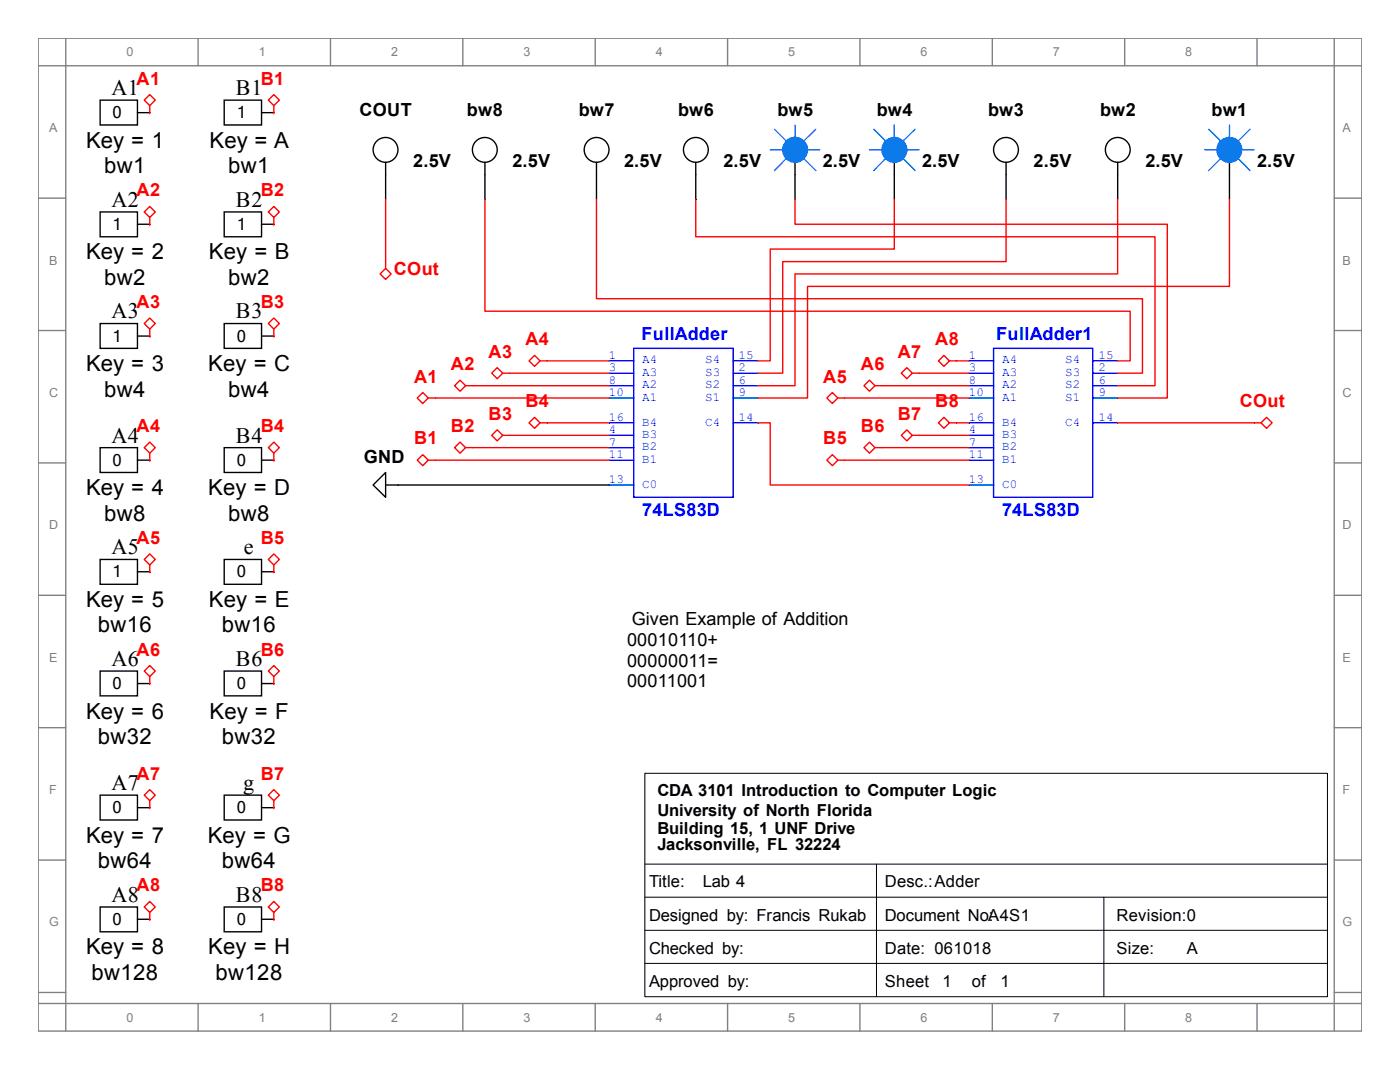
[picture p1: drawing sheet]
<svg xmlns="http://www.w3.org/2000/svg" width="279mm" height="216mm" viewBox="0 0 279 216" stroke-linecap="round" stroke-linejoin="round" font-family="sans-serif">
<g fill="none" stroke="#808080" stroke-width=".28">
<path d="M7.6 7.6h264.2v198.1h-264.2zM7.6 13.1h264.2M13.1 7.6v198.1M39.5 7.6v5.5M66 7.6v5.5M92.4 7.6v5.5M118.8 7.6v5.5M145.2 7.6v5.5M171.6 7.6v5.5M198 7.6v5.5M224.5 7.6v5.5M250.9 7.6v5.5"/>
<path d="M266.3 7.6v198.1M7.6 39.5h5.5M266.3 39.5h5.5M7.6 66h5.5M266.3 66h5.5M7.6 92.4h5.5M266.3 92.4h5.5M7.6 118.8h5.5M266.3 118.8h5.5M7.6 145.2h5.5M266.3 145.2h5.5M7.6 171.6h5.5"/>
<path d="M266.3 171.6h5.5M7.6 198h5.5M266.3 198h5.5M7.6 200.2h264.2M39.5 200.2v5.5M66 200.2v5.5M92.4 200.2v5.5M118.8 200.2v5.5M145.2 200.2v5.5M171.6 200.2v5.5M198 200.2v5.5M224.5 200.2v5.5"/>
<path d="M250.9 200.2v5.5"/>
</g>
<path d="M128.7 154.3h136.2v44.6h-136.2zM128.7 172.4h136.2M128.7 179h136.2M174.9 172.4v26.4M220.3 179v19.8M128.7 185.6h136.2M128.7 192.2h136.2" fill="none" stroke="#000" stroke-width=".2"/>
<path d="M126.5 69.5h19.8v29.7h-19.8z" fill="none" stroke="#00f" stroke-width=".28"/>
<path d="M121.5 77h5" fill="none" stroke="#00f" stroke-width=".28"/>
<path d="M121.5 89.3h5" fill="none" stroke="#00f" stroke-width=".28"/>
<path d="M121.5 79.4h5" fill="none" stroke="#00f" stroke-width=".28"/>
<path d="M121.5 96.8h5" fill="none" stroke="#00f" stroke-width=".28"/>
<path d="M121.5 91.8h5" fill="none" stroke="#00f" stroke-width=".28"/>
<path d="M146.3 72h5" fill="none" stroke="#00f" stroke-width=".28"/>
<path d="M146.3 74.5h5" fill="none" stroke="#00f" stroke-width=".28"/>
<path d="M146.3 84.4h5" fill="none" stroke="#00f" stroke-width=".28"/>
<path d="M121.5 72h5" fill="none" stroke="#00f" stroke-width=".28"/>
<path d="M121.5 84.4h5" fill="none" stroke="#00f" stroke-width=".28"/>
<path d="M121.5 74.5h5" fill="none" stroke="#00f" stroke-width=".28"/>
<path d="M121.5 86.9h5" fill="none" stroke="#00f" stroke-width=".28"/>
<path d="M146.3 77h5" fill="none" stroke="#00f" stroke-width=".28"/>
<path d="M146.3 79.4h5" fill="none" stroke="#00f" stroke-width=".28"/>
<g fill="none" stroke="#000" stroke-width=".28">
<path d="M20 20h7.4v4.9h-7.4zM44.7 20h7.5v4.9h-7.5zM27.4 22.5h2.5M52.2 22.5h2.5M20 42.3h7.4v4.9h-7.4zM27.4 44.7h2.5M44.7 42.3h7.5v4.9h-7.5zM52.2 44.7h2.5M20 64.6h7.4v4.9h-7.4zM27.4 67.1h2.5M44.7 64.6h7.5v4.9h-7.5zM52.2 67.1h2.5"/>
<path d="M20 89.3h7.4v5h-7.4zM27.4 91.8h2.5M44.7 89.3h7.5v5h-7.5zM52.2 91.8h2.5M20 111.6h7.4v5h-7.4zM27.4 114.1h2.5M44.7 111.6h7.5v5h-7.5zM52.2 114.1h2.5M20 133.9h7.4v5h-7.4zM27.4 136.4h2.5M44.7 133.9h7.5v5h-7.5zM52.2 136.4h2.5"/>
<path d="M20 158.7h7.4v4.9h-7.4zM44.7 158.7h7.5v4.9h-7.5zM27.4 161.2h2.5M52.2 161.2h2.5M20 181h7.4v4.9h-7.4zM27.4 183.4h2.5M44.7 181h7.5v4.9h-7.5zM52.2 183.4h2.5"/>
</g>
<path d="M28.8 20l1.1-1.1 1.1 1.1-1.1 1.1z" fill="none" stroke="#f00" stroke-width=".28"/>
<path d="M29.9 22.5h.1M29.9 21.1v1.4M28.8 42.3l1.1-1.1 1.1 1.1-1.1 1.1z" fill="none" stroke="#f00" stroke-width=".28"/>
<path d="M29.9 44.7h.1M29.9 43.4v1.3M28.8 64.6l1.1-1.1 1.1 1.1-1.1 1.1z" fill="none" stroke="#f00" stroke-width=".28"/>
<path d="M29.9 67.1h.1M29.9 65.7v1.4M28.8 89.3l1.1-1.1 1.1 1.1-1.1 1.1z" fill="none" stroke="#f00" stroke-width=".28"/>
<path d="M29.9 91.8h.1M29.9 90.4v1.4M28.8 111.6l1.1-1.1 1.1 1.1-1.1 1.1z" fill="none" stroke="#f00" stroke-width=".28"/>
<path d="M29.9 114.1h.1M29.9 112.7v1.4M28.8 133.9l1.1-1.1 1.1 1.1-1.1 1.1z" fill="none" stroke="#f00" stroke-width=".28"/>
<path d="M29.9 136.4h.1M29.9 135v1.4M28.8 158.7l1.1-1.1 1.1 1.1-1.1 1.1z" fill="none" stroke="#f00" stroke-width=".28"/>
<path d="M29.9 159.8v1.4M29.9 161.2h.1M28.8 181l1.1-1.1 1.1 1.1-1.1 1.1z" fill="none" stroke="#f00" stroke-width=".28"/>
<path d="M53.6 20l1.1-1.1 1.1 1.1-1.1 1.1zM29.9 183.4h.1M29.9 182.1v1.3" fill="none" stroke="#f00" stroke-width=".28"/>
<path d="M54.7 22.5h.1M54.7 21.1v1.4M53.6 42.3l1.1-1.1 1.1 1.1-1.1 1.1z" fill="none" stroke="#f00" stroke-width=".28"/>
<path d="M54.7 44.7h.1M54.7 43.4v1.3M53.6 64.6l1.1-1.1 1.1 1.1-1.1 1.1z" fill="none" stroke="#f00" stroke-width=".28"/>
<path d="M54.7 67.1h.1M54.7 65.7v1.4M53.6 89.3l1.1-1.1 1.1 1.1-1.1 1.1z" fill="none" stroke="#f00" stroke-width=".28"/>
<path d="M54.7 91.8h.1M54.7 90.4v1.4M53.6 111.6l1.1-1.1 1.1 1.1-1.1 1.1z" fill="none" stroke="#f00" stroke-width=".28"/>
<path d="M54.7 114.1h.1M54.7 112.7v1.4M53.6 133.9l1.1-1.1 1.1 1.1-1.1 1.1z" fill="none" stroke="#f00" stroke-width=".28"/>
<path d="M54.7 136.4h.1M54.7 135v1.4M53.6 158.7l1.1-1.1 1.1 1.1-1.1 1.1z" fill="none" stroke="#f00" stroke-width=".28"/>
<path d="M54.7 159.8v1.4M54.7 161.2h.1M53.6 181l1.1-1.1 1.1 1.1-1.1 1.1z" fill="none" stroke="#f00" stroke-width=".28"/>
<path d="M54.7 183.4h.1M54.7 182.1v1.3" fill="none" stroke="#f00" stroke-width=".28"/>
<path d="M198.3 69.5h19.8v29.7h-19.8z" fill="none" stroke="#00f" stroke-width=".28"/>
<path d="M193.3 77h5" fill="none" stroke="#00f" stroke-width=".28"/>
<path d="M193.3 89.3h5" fill="none" stroke="#00f" stroke-width=".28"/>
<path d="M193.3 79.4h5" fill="none" stroke="#00f" stroke-width=".28"/>
<path d="M193.3 96.8h5" fill="none" stroke="#00f" stroke-width=".28"/>
<path d="M193.3 91.8h5" fill="none" stroke="#00f" stroke-width=".28"/>
<path d="M218.1 72h5" fill="none" stroke="#00f" stroke-width=".28"/>
<path d="M218.1 74.5h5" fill="none" stroke="#00f" stroke-width=".28"/>
<path d="M218.1 84.4h5" fill="none" stroke="#00f" stroke-width=".28"/>
<path d="M193.3 72h5" fill="none" stroke="#00f" stroke-width=".28"/>
<path d="M193.3 84.4h5" fill="none" stroke="#00f" stroke-width=".28"/>
<path d="M193.3 74.5h5" fill="none" stroke="#00f" stroke-width=".28"/>
<path d="M193.3 86.9h5" fill="none" stroke="#00f" stroke-width=".28"/>
<path d="M218.1 77h5" fill="none" stroke="#00f" stroke-width=".28"/>
<path d="M218.1 79.4h5" fill="none" stroke="#00f" stroke-width=".28"/>
<path d="M84.4 78.3l1.1 1.1-1.1 1.1-1.1-1.1z" fill="none" stroke="#f00" stroke-width=".28"/>
<path d="M85.5 79.4h36M91.8 75.9l1.1 1.1-1.1 1.1-1.1-1.1z" fill="none" stroke="#f00" stroke-width=".28"/>
<path d="M92.9 77h1.4M99.2 73.4l1.1 1.1-1.1 1.1-1.1-1.1z" fill="none" stroke="#f00" stroke-width=".28"/>
<path d="M94.3 77h27.2M100.3 74.5h21.2M106.7 70.9l1.1 1.1-1.1 1.1-1.1-1.1z" fill="none" stroke="#f00" stroke-width=".28"/>
<path d="M107.8 72h13.7M84.4 90.7l1.1 1.1-1.1 1.1-1.1-1.1z" fill="none" stroke="#f00" stroke-width=".28"/>
<path d="M85.5 91.8h1.4M91.8 88.2l1.1 1.1-1.1 1.1-1.1-1.1z" fill="none" stroke="#f00" stroke-width=".28"/>
<path d="M92.9 89.3h1.4M99.2 85.8l1.1 1.1-1.1 1.1-1.1-1.1z" fill="none" stroke="#f00" stroke-width=".28"/>
<path d="M100.3 86.9h1.4M106.7 83.3l1.1 1.1-1.1 1.1-1.1-1.1z" fill="none" stroke="#f00" stroke-width=".28"/>
<path d="M86.9 91.8h34.6M94.3 89.3h27.2M101.7 86.9h19.8M107.8 84.4h13.7" fill="none" stroke="#f00" stroke-width=".28"/>
<g fill="none" stroke="#000" stroke-width=".28">
<path d="M223.1 32.4v7.4M245.4 32.4v2.4M74.5 96.8l2.5-2.5v4.9zM77 96.8h44.5"/>
<circle cx="223.1" cy="29.9" r="2.48"/>
</g>
<path d="M240.4 29.9h2.5M241.2 25.8l2.5 2.4M243.7 31.5l-2.5 2.5M245.4 24.9v2.5M247 31.5l2.5 2.5M247.8 29.9h2.5M249.5 25.8l-2.5 2.4" fill="none" stroke="#0080ff" stroke-width=".28"/>
<circle cx="245.3" cy="29.9" r="2.47" fill="#0080ff"/>
<g fill="none" stroke="#0080ff" stroke-width=".28">
<path d="M173.5 29.9h2.5M174.4 25.8l2.4 2.4M176.8 31.5l-2.4 2.5M178.5 24.9v2.5M180.1 31.5l2.5 2.5M181 29.9h2.4M182.6 25.8l-2.5 2.4"/>
<circle cx="245.3" cy="29.9" r="2.47"/>
</g>
<g fill="none" stroke="#000" stroke-width=".28">
<path d="M178.5 32.4v2.4M200.8 32.4v7.4M245.4 34.8v5"/>
<circle cx="200.8" cy="29.9" r="2.47"/>
</g>
<circle cx="178.5" cy="29.9" r="2.48" fill="#0080ff"/>
<g fill="none" stroke="#0080ff" stroke-width=".28">
<path d="M153.7 29.9h2.5M154.6 25.8l2.4 2.4M157 31.5l-2.4 2.5M158.7 24.9v2.5M160.3 31.5l2.5 2.5M161.2 29.9h2.4M162.8 25.8l-2.5 2.4"/>
<circle cx="178.5" cy="29.9" r="2.48"/>
</g>
<path d="M158.7 32.4v2.4M178.5 34.8v5" fill="none" stroke="#000" stroke-width=".28"/>
<circle cx="158.7" cy="29.9" r="2.48" fill="#0080ff"/>
<circle cx="158.7" cy="29.9" r="2.48" fill="none" stroke="#0080ff" stroke-width=".28"/>
<g fill="none" stroke="#000" stroke-width=".28">
<path d="M77 32.4v7.4M96.8 32.4v7.4M119 32.4v7.4M138.9 32.4v7.4M158.7 34.8v5"/>
<circle cx="76.9" cy="29.9" r="2.47"/>
<circle cx="96.8" cy="29.9" r="2.47"/>
<circle cx="119.1" cy="29.9" r="2.48"/>
<circle cx="138.9" cy="29.9" r="2.48"/>
</g>
<path d="M251.7 84.4l1.1-1.1 1.1 1.1-1.1 1.1z" fill="none" stroke="#f00" stroke-width=".28"/>
<path d="M75.9 54.7l1.1-1.1 1.1 1.1-1.1 1.1zM223.1 84.4h28.6" fill="none" stroke="#f00" stroke-width=".28"/>
<path d="M77 39.8v13.8M178.5 39.8v9.9h-24.8v22.3h-2.4M200.8 39.8v12.4h-44.6v22.3h-4.9M223.1 39.8v14.9h-64.4v22.3h-7.4M245.4 39.8v17.3h-84.2v22.3h-9.9M166.1 78.3l1.1 1.1-1.1 1.1-1.1-1.1zM151.3 84.4h2.4v12.4h39.6" fill="none" stroke="#f00" stroke-width=".28"/>
<path d="M96.8 39.8v22.3h128.8v9.9h-2.5M119 39.8v19.8h109v14.9h-4.9M138.9 39.8v7.4h91.6v29.8h-7.4M158.7 39.8v4.9h74.3v34.7h-9.9M167.2 79.4h26.1M172.4 77l1.1-1.1 1.1 1.1-1.1 1.1z" fill="none" stroke="#f00" stroke-width=".28"/>
<path d="M174.6 77h18.7M179.9 74.5l1.1-1.1 1.1 1.1-1.1 1.1z" fill="none" stroke="#f00" stroke-width=".28"/>
<path d="M182.1 74.5h11.2M187.3 72l1.1-1.1 1.1 1.1-1.1 1.1z" fill="none" stroke="#f00" stroke-width=".28"/>
<path d="M189.5 72h3.8M166.1 90.7l1.1 1.1-1.1 1.1-1.1-1.1z" fill="none" stroke="#f00" stroke-width=".28"/>
<path d="M167.2 91.8h1.4M172.4 89.3l1.1-1.1 1.1 1.1-1.1 1.1z" fill="none" stroke="#f00" stroke-width=".28"/>
<path d="M174.6 89.3h1.4M179.9 86.9l1.1-1.1 1.1 1.1-1.1 1.1z" fill="none" stroke="#f00" stroke-width=".28"/>
<path d="M182.1 86.9h1.3M187.3 84.4l1.1-1.1 1.1 1.1-1.1 1.1z" fill="none" stroke="#f00" stroke-width=".28"/>
<path d="M168.6 91.8h24.7M176 89.3h17.3M183.4 86.9h9.9M189.5 84.4h3.8" fill="none" stroke="#f00" stroke-width=".28"/>
<g font-size="4.4">
<text x="22.2" y="19">A1</text>
<text x="47.1" y="19">B1</text>
<text x="17.2" y="29.5">Key = 1</text>
<text x="41.8" y="29.5">Key = A</text>
<text x="20.8" y="34.5">bw1</text>
<text x="45.6" y="34.5">bw1</text>
<text x="22.2" y="41.3">A2</text>
<text x="47.1" y="41.3">B2</text>
<text x="17.2" y="51.8">Key = 2</text>
<text x="41.7" y="51.8">Key = B</text>
<text x="20.8" y="56.9">bw2</text>
<text x="45.6" y="56.9">bw2</text>
<text x="22.2" y="63.5">A3</text>
<text x="47.1" y="63.5">B3</text>
<text x="17.2" y="74">Key = 3</text>
<text x="41.6" y="74">Key = C</text>
<text x="20.8" y="79.1">bw4</text>
<text x="45.6" y="79.1">bw4</text>
<text x="22.2" y="88.3">A4</text>
<text x="47.1" y="88.3">B4</text>
<text x="17.2" y="98.8">Key = 4</text>
<text x="41.6" y="98.8">Key = D</text>
<text x="20.8" y="103.9">bw8</text>
<text x="45.6" y="103.9">bw8</text>
<text x="22.2" y="110.6">A5</text>
<text x="48.7" y="110.6">e</text>
<text x="17.2" y="121.1">Key = 5</text>
<text x="41.7" y="121.1">Key = E</text>
<text x="19.5" y="126.2">bw16</text>
<text x="44.3" y="126.2">bw16</text>
<text x="22.2" y="132.9">A6</text>
<text x="47.1" y="132.9">B6</text>
<text x="17.2" y="143.4">Key = 6</text>
<text x="41.8" y="143.4">Key = F</text>
<text x="19.5" y="148.5">bw32</text>
<text x="44.3" y="148.5">bw32</text>
<text x="22.2" y="157.6">A7</text>
<text x="48.6" y="157.6">g</text>
<text x="17.2" y="168.1">Key = 7</text>
<text x="19.5" y="173.2">bw64</text>
<text x="41.5" y="168.1">Key = G</text>
<text x="44.3" y="173.2">bw64</text>
<text x="22.2" y="180">A8</text>
<text x="47.1" y="180">B8</text>
<text x="17.2" y="190.5">Key = 8</text>
<text x="41.6" y="190.5">Key = H</text>
<text x="18.2" y="195.5">bw128</text>
<text x="43" y="195.5">bw128</text>
</g>
<g font-size="3.6" fill="#f00">
<text x="27.3" y="16.9">A1</text>
<text x="52" y="16.9">B1</text>
<text x="27.3" y="39.2">A2</text>
<text x="52" y="39.2">B2</text>
<text x="78.6" y="54.9">COut</text>
<text x="27.3" y="61.5">A3</text>
<text x="52" y="61.5">B3</text>
<text x="97.5" y="71.4">A3</text>
<text x="104.9" y="68.9">A4</text>
<text x="179.2" y="71.4">A7</text>
<text x="186.6" y="68.9">A8</text>
<text x="82.6" y="76.3">A1</text>
<text x="90" y="73.8">A2</text>
<text x="164.3" y="76.3">A5</text>
<text x="171.8" y="73.8">A6</text>
<text x="97.5" y="83.7">B3</text>
<text x="104.9" y="81.3">B4</text>
<text x="179.2" y="83.7">B7</text>
<text x="186.6" y="81.3">B8</text>
<text x="247.4" y="81.3">COut</text>
<text x="27.3" y="86.2">A4</text>
<text x="52" y="86.2">B4</text>
<text x="82.6" y="88.7">B1</text>
<text x="90" y="86.2">B2</text>
<text x="164.3" y="88.7">B5</text>
<text x="171.8" y="86.2">B6</text>
<text x="27.3" y="108.5">A5</text>
<text x="52" y="108.5">B5</text>
<text x="27.3" y="130.8">A6</text>
<text x="52" y="130.8">B6</text>
<text x="27.3" y="155.6">A7</text>
<text x="52" y="155.6">B7</text>
<text x="27.3" y="177.8">A8</text>
<text x="52" y="177.8">B8</text>
</g>
<g font-size="3.6">
<text x="71.8" y="23.2">COUT</text>
<text x="93.2" y="23.2">bw8</text>
<text x="115.5" y="23.2">bw7</text>
<text x="135.3" y="23.2">bw6</text>
<text x="155.2" y="23.2">bw5</text>
<text x="175" y="23.2">bw4</text>
<text x="197.2" y="23.2">bw3</text>
<text x="219.5" y="23.2">bw2</text>
<text x="241.8" y="23.2">bw1</text>
<text x="82.5" y="33.4">2.5V</text>
<text x="102.3" y="33.4">2.5V</text>
<text x="124.6" y="33.4">2.5V</text>
<text x="144.4" y="33.4">2.5V</text>
<text x="164.2" y="33.4">2.5V</text>
<text x="184" y="33.4">2.5V</text>
<text x="206.3" y="33.4">2.5V</text>
<text x="228.6" y="33.4">2.5V</text>
<text x="250.9" y="33.4">2.5V</text>
<text x="72.6" y="92.3">GND</text>
<text x="126.1" y="124.8">Given Example of Addition</text>
<text x="125.1" y="128.9">00010110+</text>
<text x="125.1" y="133">00000011=</text>
<text x="125.1" y="137.1">00011001</text>
</g>
<g font-size="3.6" fill="#00f">
<text x="128" y="67.8">FullAdder</text>
<text x="198.8" y="67.8">FullAdder1</text>
<text x="128.1" y="103">74LS83D</text>
<text x="200" y="103">74LS83D</text>
</g>
<g font-size="3.3">
<text x="22.5" y="23.6">0</text>
<text x="47.2" y="23.6">1</text>
<text x="22.5" y="45.9">1</text>
<text x="47.2" y="45.9">1</text>
<text x="22.5" y="68.2">1</text>
<text x="47.2" y="68.2">0</text>
<text x="22.5" y="92.9">0</text>
<text x="47.2" y="92.9">0</text>
<text x="22.5" y="115.2">1</text>
<text x="47.2" y="115.2">0</text>
<text x="22.5" y="137.5">0</text>
<text x="47.2" y="137.5">0</text>
<text x="131.2" y="158.9">CDA 3101 Introduction to Computer Logic</text>
<text x="22.5" y="162.3">0</text>
<text x="47.2" y="162.3">0</text>
<text x="131.2" y="162.8">University of North Florida</text>
<text x="131.2" y="166.4">Building 15, 1 UNF Drive</text>
<text x="131.2" y="169.7">Jacksonville, FL 32224</text>
<text x="129.5" y="177.1">Title:</text>
<text x="140.3" y="177.1">Lab 4</text>
<text x="176.6" y="177.1">Desc.:Adder</text>
<text x="22.5" y="184.6">0</text>
<text x="47.2" y="184.6">0</text>
<text x="129.5" y="183.7">Designed by: Francis Rukab</text>
<text x="176.6" y="183.7">Document No:A4S1</text>
<text x="222.8" y="183.7">Revision:0</text>
<text x="129.5" y="190.3">Checked by:</text>
<text x="176.6" y="190.3">Date: 061018</text>
<text x="222.8" y="190.3">Size:</text>
<text x="236.9" y="190.3">A</text>
<text x="129.5" y="196.9">Approved by:</text>
<text x="176.6" y="196.9">Sheet</text>
<text x="188.1" y="196.9">1</text>
<text x="193.9" y="196.9">of</text>
<text x="199.7" y="196.9">1</text>
</g>
<g font-size="2.5" fill="#808080">
<text x="25.2" y="11.2">0</text>
<text x="51.6" y="11.2">1</text>
<text x="78.1" y="11.2">2</text>
<text x="104.5" y="11.2">3</text>
<text x="130.9" y="11.2">4</text>
<text x="157.3" y="11.2">5</text>
<text x="183.7" y="11.2">6</text>
<text x="210.1" y="11.2">7</text>
<text x="236.6" y="11.2">8</text>
<text x="9.8" y="26.4">A</text>
<text x="267.9" y="26.4">A</text>
<text x="9.8" y="52.8">B</text>
<text x="267.9" y="52.8">B</text>
<text x="9.8" y="79.2">C</text>
<text x="267.9" y="79.2">C</text>
<text x="9.8" y="105.6">D</text>
<text x="267.9" y="105.6">D</text>
<text x="9.8" y="132">E</text>
<text x="267.9" y="132">E</text>
<text x="9.8" y="158.5">F</text>
<text x="267.9" y="158.5">F</text>
<text x="9.8" y="184.9">G</text>
<text x="267.9" y="184.9">G</text>
<text x="25.2" y="203.8">0</text>
<text x="51.6" y="203.8">1</text>
<text x="78.1" y="203.8">2</text>
<text x="104.5" y="203.8">3</text>
<text x="130.9" y="203.8">4</text>
<text x="157.3" y="203.8">5</text>
<text x="183.7" y="203.8">6</text>
<text x="210.1" y="203.8">7</text>
<text x="236.6" y="203.8">8</text>
</g>
<g font-size="2.5" fill="#00f">
<text x="121.5" y="71.6">1</text>
<text x="147.4" y="71.6">15</text>
<text x="193.4" y="71.6">1</text>
<text x="219.2" y="71.6">15</text>
<text x="121.5" y="76.5">8</text>
<text x="121.5" y="74.1">3</text>
<text x="128.1" y="77.5">A2</text>
<text x="128.1" y="72.5">A4</text>
<text x="128.1" y="75">A3</text>
<text x="140.8" y="72.5">S4</text>
<text x="140.8" y="75">S3</text>
<text x="140.8" y="77.5">S2</text>
<text x="147.4" y="74.1">2</text>
<text x="147.4" y="76.5">6</text>
<text x="193.4" y="76.5">8</text>
<text x="193.4" y="74.1">3</text>
<text x="200" y="77.5">A2</text>
<text x="200" y="72.5">A4</text>
<text x="200" y="75">A3</text>
<text x="212.6" y="72.5">S4</text>
<text x="212.6" y="75">S3</text>
<text x="212.6" y="77.5">S2</text>
<text x="219.2" y="74.1">2</text>
<text x="219.2" y="76.5">6</text>
<text x="121.5" y="79">10</text>
<text x="121.5" y="84">16</text>
<text x="128.1" y="80">A1</text>
<text x="140.8" y="80">S1</text>
<text x="147.4" y="84">14</text>
<text x="147.4" y="79">9</text>
<text x="193.4" y="79">10</text>
<text x="193.4" y="84">16</text>
<text x="200" y="80">A1</text>
<text x="212.6" y="80">S1</text>
<text x="219.2" y="84">14</text>
<text x="219.2" y="79">9</text>
<text x="121.5" y="88.9">7</text>
<text x="121.5" y="86.4">4</text>
<text x="128.1" y="89.9">B2</text>
<text x="128.1" y="84.9">B4</text>
<text x="128.1" y="87.4">B3</text>
<text x="140.8" y="84.9">C4</text>
<text x="193.4" y="88.9">7</text>
<text x="193.4" y="86.4">4</text>
<text x="200" y="89.9">B2</text>
<text x="200" y="84.9">B4</text>
<text x="200" y="87.4">B3</text>
<text x="212.6" y="84.9">C4</text>
<text x="121.5" y="91.4">11</text>
<text x="128.1" y="92.3">B1</text>
<text x="193.4" y="91.4">11</text>
<text x="200" y="92.3">B1</text>
<text x="121.5" y="96.4">13</text>
<text x="128.1" y="97.3">C0</text>
<text x="193.4" y="96.4">13</text>
<text x="200" y="97.3">C0</text>
</g>
</svg>
